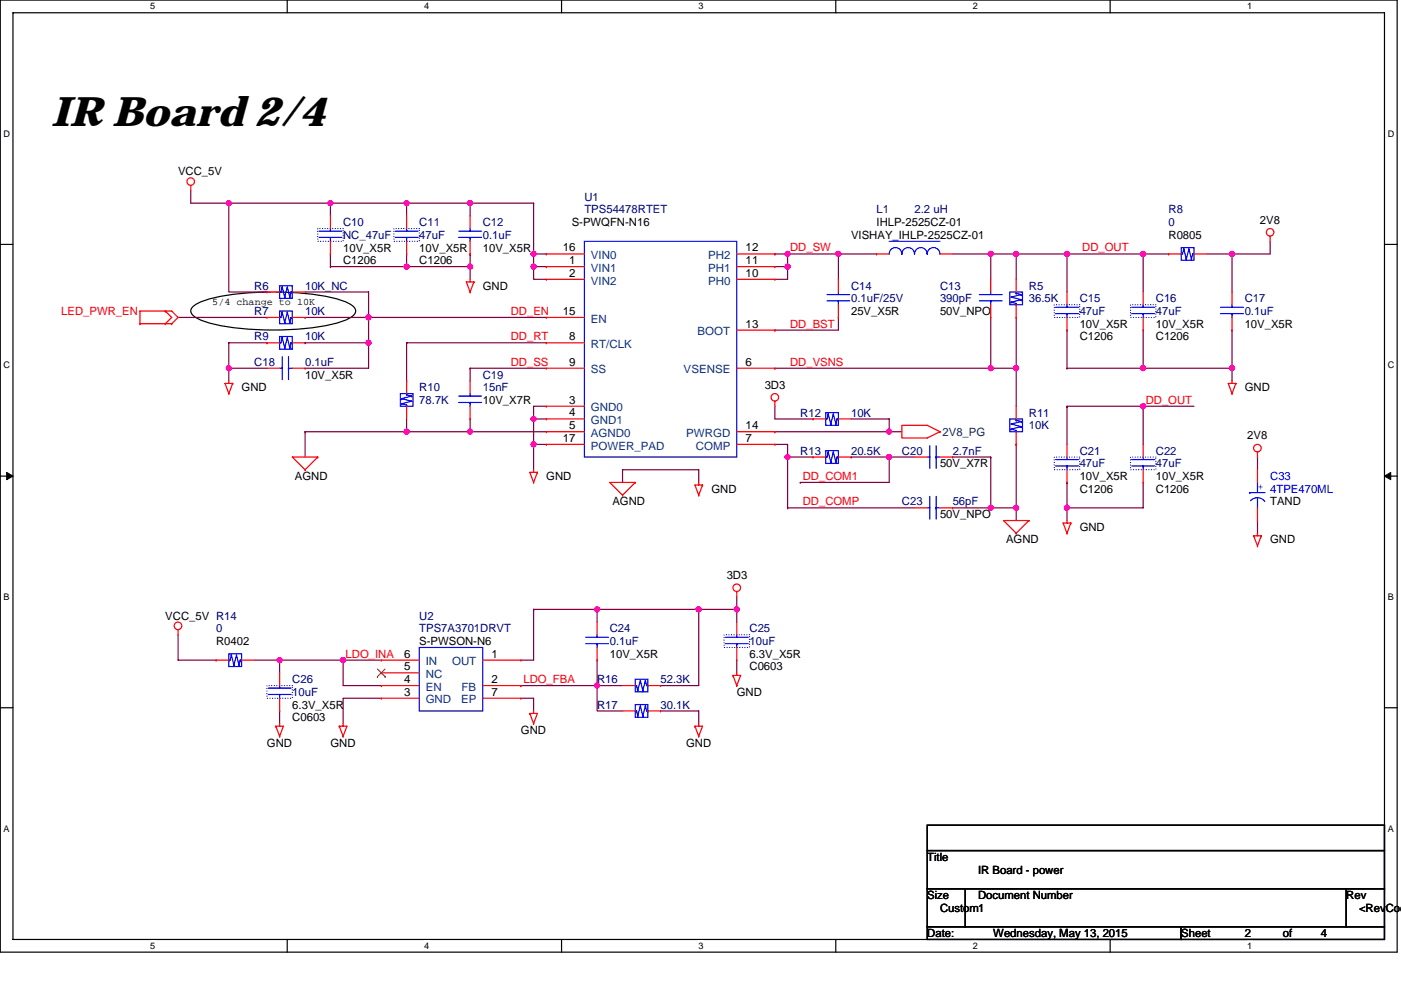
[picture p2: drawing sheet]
<svg xmlns="http://www.w3.org/2000/svg" width="297mm" height="210mm" viewBox="0 0 297 210" stroke-linecap="round" stroke-linejoin="round" font-family="sans-serif">
<path d="M.1 0h296.1v202h-296.1zM2.7 2.7h290.8v196.6h-290.8z" fill="none" stroke="#000" stroke-width=".25"/>
<g fill="#fff">
<path d="M31.8 .3h1.1v2.1h-1.1z"/>
<path d="M31.8 199.5h1.1v2.2h-1.1z"/>
</g>
<path d="M60.9 0v2.7M60.9 199.3v2.7" fill="none" stroke="#000" stroke-width=".25"/>
<g fill="#fff">
<path d="M90 .3h1v2.1h-1z"/>
<path d="M90 199.5h1v2.2h-1z"/>
</g>
<path d="M119.1 0v2.7M119.1 199.3v2.7" fill="none" stroke="#000" stroke-width=".25"/>
<g fill="#fff">
<path d="M148.1 .3h1.1v2.1h-1.1z"/>
<path d="M148.1 199.5h1.1v2.2h-1.1z"/>
</g>
<path d="M177.2 0v2.7M177.2 199.3v2.7" fill="none" stroke="#000" stroke-width=".25"/>
<g fill="#fff">
<path d="M206.3 .3h1v2.1h-1z"/>
<path d="M206.3 199.5h1v2.2h-1z"/>
</g>
<path d="M235.4 0v2.7M235.4 199.3v2.7" fill="none" stroke="#000" stroke-width=".25"/>
<g fill="#fff">
<path d="M264.4 .3h1.1v2.1h-1.1z"/>
<path d="M264.4 199.5h1.1v2.2h-1.1z"/>
<path d="M.7 27.3h1.4v2.1h-1.4z"/>
<path d="M294.2 27.3h1.4v2.1h-1.4z"/>
<path d="M.7 76.4h1.4v2.1h-1.4z"/>
<path d="M294.2 76.4h1.4v2.1h-1.4z"/>
</g>
<path d="M.1 51.8h2.6M293.5 51.8h2.7" fill="none" stroke="#000" stroke-width=".25"/>
<g fill="#fff">
<path d="M.7 125.5h1.3v2.2h-1.3z"/>
<path d="M294.2 125.5h1.3v2.2h-1.3z"/>
</g>
<path d="M.1 101h2.6M293.5 101h2.7" fill="none" stroke="#000" stroke-width=".25"/>
<path d="M1.4 100.2l1.3 .8-1.3 .7zM293.5 101l1.4-.8v1.5z" fill="#000" stroke="#000" stroke-width=".21"/>
<g fill="#fff">
<path d="M.7 174.7h1.3v2.1h-1.3z"/>
<path d="M294.2 174.7h1.3v2.1h-1.3z"/>
</g>
<path d="M40.9 65a13.1 13.1 0 0 1 6.1-2.2 64.2 64.2 0 0 1 24.6 .6 6.8 6.8 0 0 1 3.7 2.1 1.43 1.43 0 0 1-.9 1.8 26.8 26.8 0 0 1-10.6 2.5 56.8 56.8 0 0 1-20.6-1.7 4.7 4.7 0 0 1-2.6-1.7l-.2-.4zM.1 150.1h2.6M293.5 150.1h2.7M196.6 175h96.9v5.4h-96.9zM196.6 188.5h8.1v8.1h-8.1zM196.6 180.4h96.9v8.1h-96.9zM196.6 196.6h53.8v2.7h-53.8zM204.7 188.5h80.8v8.1h-80.8zM250.4 196.6h43.1v2.7h-43.1zM285.5 188.5h8v8.1h-8z" fill="none" stroke="#000" stroke-width=".25"/>
<g fill="none" stroke="#800040" stroke-width=".25">
<path d="M40.4 40.4v2.7h8.1M48.5 43.1v18.8h8.1M48.5 43.1h.1M48.5 43.1h21.6M70.1 53.9v2.7M70.1 56.6h.1M70.1 43.1v2.7M70.1 43.1h.1M70.1 56.6h16.1M70.1 43.1h16.1M86.2 53.9v2.7M86.2 56.6h13.5"/>
<path d="M86.2 43.1v2.7M86.2 43.1h13.5M99.7 53.9h.1M99.7 56.6v2.6M99.7 43.1h.1M99.7 43.1h13.4M99.7 43.1v2.7M99.7 53.9v2.7M113.1 53.9h2.7M113.1 56.6v2.6h2.7M113.1 56.6h.1M113.1 53.9v2.7"/>
<path d="M113.1 43.1h.1M113.1 56.6h2.7M113.1 43.1v10.8M164.3 53.9h.1M164.3 56.6h2.7M164.3 53.9h13.5M167 56.6v2.6h-2.7M167 53.9h.1M167 53.9v2.7M177.8 53.9v5.3M177.8 53.9h8M202 53.9h8.1"/>
<path d="M210.1 53.9v5.3M210.1 53.9h.1M210.1 53.9h37.7M215.5 53.9v5.3M215.5 53.9h.1M226.2 53.9v8M226.2 53.9h.1M242.4 53.9v8M242.4 53.9h.1M255.8 53.9h5.4M261.2 53.9v8M261.2 53.9h.1"/>
<path d="M269.3 51.2v2.7h-8.1M37.8 67.3h18.8M48.5 78.1h8.1M48.5 78.1h.1M48.5 78.1v2.7M56.6 72.7h-8.1v5.4M64.7 67.3h.1M64.7 61.9h13.4v5.4M64.7 72.7h.1M64.7 72.7h13.4M64.7 67.3h51.1M78.1 67.3h.1"/>
<path d="M78.1 67.3v5.4M78.1 72.7v5.4h-13.4M86.2 72.7v8.1M86.2 72.7h.1M86.2 72.7h29.6M99.7 78.1h.1M99.7 78.1v2.7M99.7 78.1h16.1M164.3 70h.1M164.3 78.1h.1M164.3 78.1h45.8M177.8 67.3v2.7h-13.5"/>
<path d="M210.1 67.3v10.8M210.1 78.1h5.4M215.5 78.1h.1M215.5 67.3v10.8M215.5 78.1v8.1M226.2 70v8.1M226.2 78.1h.1M226.2 78.1h16.2M242.4 70v8.1M242.4 78.1h18.8M261.2 70v8.1M261.2 78.1h.1"/>
<path d="M261.2 78.1v2.7M64.7 91.6h.1M64.7 91.6v5.3M64.7 91.6h21.5M86.2 88.9v2.7M86.2 91.6h13.5M99.7 88.9v2.7M99.7 91.6h.1M99.7 91.6h16.1M113.1 88.9v5.4M113.1 94.3h.1M113.1 88.9h.1"/>
<path d="M113.1 94.3v5.3M113.1 94.3h2.7M113.1 88.9h2.7M115.8 86.2h-2.7v2.7M164.3 91.6h.1M164.3 94.3h2.7v2.6M164.3 86.2v2.7h8.1M164.3 91.6h24.2M167 96.9h5.4M167 96.9h.1M167 96.9v10.8M180.4 96.9h.1"/>
<path d="M180.4 88.9h8.1v2.7M180.4 96.9h8.1M188.5 91.6h2.7M188.5 96.9v5.4h-18.8M188.5 96.9h5.4M202 96.9h8.1M210.1 96.9h.1M210.1 96.9v10.8M215.5 94.3h.1M215.5 94.3v13.4M226.2 86.2v8.1M226.2 86.2h.1"/>
<path d="M226.2 86.2h16.2M242.4 86.2h.1M242.4 86.2h10.8M242.4 86.2v8.1M266.6 96.9v2.7M132 102.3v-2.7h16.1v2.7M167 107.7h.1M167 107.7h26.9M169.7 102.3h.1M202 107.7h8.1M210.1 107.7h5.4M215.5 107.7v2.7"/>
<path d="M226.2 102.3h.1M226.2 107.7v2.7M226.2 102.3v5.4M242.4 102.3v5.4h-16.2M266.6 113.1h.1M266.6 110.4v2.7M37.8 134.6v5.4h8M113.1 129.2v10.8h-2.7M113.1 129.2h.1M113.1 129.2h13.5M126.6 129.2h21.5M126.6 129.2v2.8"/>
<path d="M148.1 129.2v16.2h-8M148.1 129.2h.1M148.1 129.2h8.1M156.2 126.6v2.6M156.2 129.2v2.8M53.9 140h5.4M59.3 140h.1M59.3 140v2.7M59.3 150.8v2.7M59.3 140h21.5M72.7 140v5.4h8.1M72.7 140h.1"/>
<path d="M80.8 148.1h-8.1v5.4M110.4 145.4h.1M110.4 148.1h2.7v2.7M110.4 145.4h16.2M126.6 140v5.4M126.6 145.4v5.4h5.4M126.6 145.4h5.4M140.1 150.8h8v2.7M156.2 140v2.7"/>
</g>
<g fill="#f0f" stroke="#f0f" stroke-width=".25">
<circle cx="188.5" cy="91.5" r=".53"/>
<circle cx="188.5" cy="96.9" r=".52"/>
<circle cx="210.1" cy="107.7" r=".53"/>
<circle cx="86.2" cy="91.5" r=".53"/>
<circle cx="113.1" cy="56.5" r=".52"/>
<circle cx="167" cy="56.5" r=".52"/>
<circle cx="177.7" cy="53.8" r=".53"/>
<circle cx="167" cy="53.8" r=".53"/>
<circle cx="215.4" cy="78.1" r=".53"/>
<circle cx="226.2" cy="53.8" r=".53"/>
<circle cx="215.4" cy="53.8" r=".53"/>
<circle cx="210.1" cy="53.8" r=".53"/>
<circle cx="215.4" cy="107.7" r=".53"/>
<circle cx="210.1" cy="78.1" r=".53"/>
<circle cx="113.1" cy="94.2" r=".53"/>
<circle cx="113.1" cy="88.9" r=".53"/>
<circle cx="167" cy="96.9" r=".52"/>
<circle cx="126.6" cy="129.2" r=".53"/>
<circle cx="126.6" cy="145.4" r=".53"/>
<circle cx="72.7" cy="140" r=".53"/>
<circle cx="59.3" cy="140" r=".53"/>
<circle cx="113.1" cy="53.8" r=".53"/>
<circle cx="99.7" cy="91.5" r=".53"/>
<circle cx="242.4" cy="53.8" r=".53"/>
<circle cx="242.4" cy="78.1" r=".53"/>
<circle cx="261.2" cy="78.1" r=".53"/>
<circle cx="261.2" cy="53.8" r=".53"/>
<circle cx="99.7" cy="56.5" r=".52"/>
<circle cx="86.2" cy="56.5" r=".52"/>
<circle cx="99.7" cy="43.1" r=".52"/>
<circle cx="86.2" cy="43.1" r=".52"/>
<circle cx="70" cy="43.1" r=".52"/>
<circle cx="78.1" cy="67.3" r=".53"/>
<circle cx="78.1" cy="72.7" r=".53"/>
<circle cx="48.5" cy="43.1" r=".52"/>
<circle cx="48.5" cy="78.1" r=".53"/>
<circle cx="226.2" cy="107.7" r=".53"/>
<circle cx="242.4" cy="86.2" r=".53"/>
<circle cx="156.2" cy="129.2" r=".53"/>
<circle cx="148.1" cy="129.2" r=".53"/>
</g>
<g fill="none" stroke="#f00" stroke-width=".25">
<path d="M40.4 39.3v1.1M70.1 45.8v2.7M70.1 53.9h.1M70.1 51.2v2.7M86.2 45.8v2.7M86.2 53.9h.1M86.2 51.2v2.7M99.7 59.2v.6M99.7 45.8v2.7M99.7 53.9h.1M99.7 51.2v2.7M100.5 59.8h-1.6l.8 2.1"/>
<path d="M100.5 59.8h.1M100.5 59.8l-.8 2.1M115.8 53.9h.1M115.8 56.6h.1M115.8 59.2h.1M115.8 53.9h8.1M115.8 56.6h8.1M115.8 59.2h8.1M156.2 53.9h8.1M156.2 56.6h8.1M156.2 59.2h8.1M164.3 59.2h.1"/>
<path d="M164.3 56.6h.1M164.3 53.9h.1M177.8 59.2v2.7M185.8 53.9h.1M185.8 53.9h2.7M199.3 53.9h2.7M210.1 59.2v2.7M215.5 59.2v2.7M247.8 53.9h.1M247.8 53.9h2.6M253.2 53.9h2.6M269.3 50.1v1.1"/>
<path d="M29.7 68.7v-2.7h6.7l1.4 1.3-1.4 1.4M29.7 68.7h6.7M29.7 68.7h.1M35 66h.1M35 68.7h.1M35 66l1.4 1.3-1.4 1.4M36.4 68.7h.1M56.6 78.1h2.7M56.6 67.3h.1M56.6 72.7h.1M56.6 61.9h.1M56.6 72.7h2.7"/>
<path d="M56.6 67.3h2.7M56.6 61.9h2.7M62 67.3h2.7M62 72.7h2.7M62 61.9h2.7M62 78.1h2.7M64.7 78.1h.1M99.7 61.9h.1M115.8 72.7h.1M115.8 78.1h.1M115.8 67.3h.1M115.8 78.1h8.1"/>
<path d="M115.8 72.7h8.1M115.8 67.3h8.1M156.2 78.1h8.1M156.2 70h8.1M164.3 78.1h.1M164.3 70h.1M177.8 67.3h.1M177.8 64.6v2.7M210.1 67.3h.1M210.1 64.6v2.7M215.5 67.3h.1M215.5 64.6v2.7"/>
<path d="M226.2 61.9v2.7M226.2 70h.1M226.2 67.3v2.7M242.4 61.9v2.7M242.4 70h.1M242.4 67.3v2.7M261.2 61.9v2.7M261.2 70h.1M261.2 67.3v2.7M48.5 80.8v.5M48.5 83.5h.1M49.3 81.3h-1.6l.8 2.2"/>
<path d="M49.3 81.3h.1M49.3 81.3l-.8 2.2M64.7 99.6h.1M67.4 96.9h-5.4l2.7 2.7M67.4 96.9h.1M67.4 96.9l-2.7 2.7M86.2 86.2v2.7M86.2 80.8h.1M86.2 80.8v2.7M99.7 80.8v2.7M99.7 88.9h.1M99.7 86.2v2.7"/>
<path d="M113.1 99.6v.6M115.8 86.2h.1M115.8 88.9h.1M115.8 91.6h.1M115.8 94.3h.1M115.8 86.2h8.1M115.8 88.9h8.1M115.8 91.6h8.1M115.8 94.3h8.1M156.2 91.6h8.1M156.2 94.3h8.1M164.3 85.1v1.1"/>
<path d="M164.3 94.3h.1M164.3 91.6h.1M172.4 96.9h.1M172.4 88.9h.1M172.4 88.9h2.7M172.4 96.9h2.7M177.8 96.9h2.6M177.8 88.9h2.6M191.2 90.2h5.4l2.7 1.4-2.7 1.3h-5.4zM193.9 96.9h2.7M199.3 91.6h.1M199.3 96.9h2.7"/>
<path d="M202 96.9h.1M215.5 86.2v2.7M215.5 94.3h.1M215.5 91.6v2.7M226.2 94.3v2.6M226.2 99.6v2.7M242.4 94.3v2.6M242.4 99.6v2.7M261.2 80.8v.5M261.2 83.5h.1M262 81.3h-1.6l.8 2.2M262 81.3h.1"/>
<path d="M262 81.3l-.8 2.2M266.6 95.9v1M266.6 99.6v2.7M113.1 102.3h.1M113.9 100.2h-1.6l.8 2.1M113.9 100.2h.1M113.9 100.2l-.8 2.1M132 105h.1M134.7 102.3h-5.4l2.7 2.7M134.7 102.3h.1M134.7 102.3l-2.7 2.7M148.1 102.3v.6"/>
<path d="M148.1 105h.1M148.9 102.9h-1.6l.8 2.1M148.9 102.9h.1M148.9 102.9l-.8 2.1M193.9 107.7h2.7M199.3 107.7h2.7M202 107.7h.1M215.5 113.1h.1M218.1 110.4h-5.3l2.7 2.7M218.1 110.4h.1M218.1 110.4l-2.6 2.7M226.2 110.4v.5"/>
<path d="M226.2 113.1h.1M226.2 102.3h.1M227 110.9h-1.6l.8 2.2M227 110.9h.1M227 110.9l-.8 2.2M242.4 102.3h.1M266.6 113.1v.5M266.6 115.8h.1M266.6 110.4h.1M266.6 107.7v2.7M267.4 113.6h-1.6l.8 2.2M267.4 113.6h.1"/>
<path d="M267.4 113.6l-.8 2.2M37.8 133.6v1M126.6 132v2.6M126.6 137.3v2.7M156.2 125.5v1.1M156.2 132v2.6M156.2 137.3v2.7M45.8 140h.1M45.8 140h2.7M51.2 140h2.7M58.5 154h1.6l-.8 2.2M58.5 154h.1"/>
<path d="M58.5 154l.8 2.2M59.3 153.5v.5M59.3 156.2h.1M59.3 142.7v2.7M59.3 150.8h.1M59.3 148.1v2.7M71.9 154h1.7l-.9 2.2M71.9 154h.1M71.9 154l.8 2.2M72.7 153.5v.5M72.7 156.2h.1M80.8 140h.1"/>
<path d="M80.8 148.1h.1M80.8 145.4h.1M80.8 142.7h.1M80.8 145.4h8.1M80.8 140h8.1M80.8 148.1h8.1M80.8 142.7h8.1M102.4 145.4h8M102.4 140h8M102.4 148.1h8M110.4 140h.1M110.4 148.1h.1"/>
<path d="M110.4 145.4h.1M112.3 151.3h1.6l-.8 2.2M112.3 151.3h.1M112.3 151.3l.8 2.2M113.1 150.8v.5M113.1 153.5h.1M126.6 140h.1M132 145.4h2.7M132 150.8h2.7M137.4 145.4h2.7M137.4 150.8h2.7M140.1 145.4h.1"/>
<path d="M140.1 150.8h.1M147.3 154h1.6l-.8 2.2M147.3 154h.1M147.3 154l.8 2.2M148.1 153.5v.5M148.1 156.2h.1M155.4 143.3h1.6l-.8 2.1M155.4 143.3h.1M155.4 143.3l.8 2.1M156.2 142.7v.6M156.2 145.4h.1M156.2 140h.1"/>
<circle cx="40.4" cy="38.5" r=".8"/>
<circle cx="269.3" cy="49.3" r=".8"/>
<circle cx="164.3" cy="84.3" r=".8"/>
<circle cx="266.6" cy="95" r=".8"/>
<circle cx="37.7" cy="132.7" r=".8"/>
<circle cx="156.2" cy="124.7" r=".8"/>
</g>
<g fill="none" stroke="#00f" stroke-width=".25">
<path d="M67.6 50.4h4.9M67.6 49h4.9M70.1 48.5v.5M70.1 50.4h.1M70.1 50.4v.8M83.8 50.4h4.8M83.8 49h4.8M86.2 48.5v.5M86.2 50.4h.1M86.2 50.4v.8M97.3 50.4h4.8M97.3 49h4.8"/>
<path d="M99.7 48.5v.5M99.7 50.4h.1M99.7 50.4v.8M123.9 51.2h32.3v45.7h-32.3zM188.5 51.2h10.8M188.5 53.8a1.31 1.31 0 0 1 1.3-1.3h.1a1.34 1.34 0 0 1 1.3 1.4v-.1M191.2 53.8a1.33 1.33 0 0 1 1.4-1.3h-.1a1.33 1.33 0 0 1 1.4 1.4v-.1a1.33 1.33 0 0 1 1.4-1.3h-.1a1.33 1.33 0 0 1 1.4 1.4 1.34 1.34 0 0 1 1.3-1.4 1.34 1.34 0 0 1 1.4 1.4v-.1M250.4 52.5h2.8v2.7h-2.8zM250.4 53.9h.1M251 52.8h.1M251 52.8l-.3 1.1h-.3M251 52.8l.5 2.1"/>
<path d="M251.5 54.9h.1M251.5 54.9l.6-2.1 .5 2.1M252.6 54.9h.1M252.9 53.9h.1M252.9 53.9h.3M252.9 53.9l-.3 1M59.3 78.1h.5M59.3 67.3h.1M59.3 72.7h.1M59.3 61.9h.1M59.3 66h2.7v2.7h-2.7zM59.3 71.4h2.7v2.7h-2.7z"/>
<path d="M59.3 60.6h2.7v2.7h-2.7zM59.8 75.7v4.8M59.8 66.3h.1M59.8 71.6h.1M59.8 60.9h.1M59.8 66.3l-.2 1h-.3M59.8 66.3l.6 2.1M59.8 71.6l-.2 1.1h-.3M59.8 71.6l.6 2.2M59.8 60.9l-.2 1h-.3M59.8 60.9l.6 2.1M60.4 68.4h.1"/>
<path d="M60.4 73.8h.1M60.4 63h.1M60.4 68.4l.5-2.1 .5 2.1M60.4 73.8l.5-2.2 .5 2.2M60.4 63l.5-2.1 .5 2.1M61.2 75.7v4.8M61.2 78.1h.1M61.2 78.1h.8M61.4 68.4h.1M61.4 73.8h.1M61.4 63h.1M61.7 67.3h.1"/>
<path d="M61.7 67.3h.3M61.7 72.7h.1M61.7 72.7h.3M61.7 61.9h.1M61.7 61.9h.3M61.7 67.3l-.3 1.1M61.7 72.7l-.3 1.1M61.7 61.9l-.3 1.1M175.3 63.8h4.9M175.3 62.5h4.9M177.8 61.9v.6M177.8 63.8h.1"/>
<path d="M177.8 63.8v.8M207.6 63.8h4.9M207.6 62.5h4.9M210.1 61.9v.6M210.1 63.8h.1M210.1 63.8v.8M214.1 61.9h2.7v2.7h-2.7zM214.4 64.1h.1M214.4 64.1l1.1 .3v.2M215.5 62.2h.1M215.5 61.9v.3M215.5 64.6h.1"/>
<path d="M215.5 62.2l1 .3M216.5 62.5h.1M216.5 63.6h.1M216.5 62.5l-2.1 .5 2.1 .6M216.5 63.6l-2.1 .5M223.8 66.5h4.8M223.8 65.2h4.8M226.2 64.6v.6M226.2 66.5h.1M226.2 66.5v.8M239.9 66.5h4.9M239.9 65.2h4.9"/>
<path d="M242.4 64.6v.6M242.4 66.5h.1M242.4 66.5v.8M258.8 66.5h4.8M258.8 65.2h4.8M261.2 64.6v.6M261.2 66.5h.1M261.2 66.5v.8M84.9 83.5h2.7v2.7h-2.7zM85.1 85.6h.1M85.1 84.6h.1M85.1 84.6l2.2 .5-2.2 .5"/>
<path d="M85.1 85.6l1.1 .3M86.2 85.9h.1M86.2 85.9v.3M86.2 83.5h.1M86.2 83.5v.3l1.1 .2M87.3 84h.1M87.3 84l-2.2 .6M97.3 85.4h4.8M97.3 84h4.8M99.7 83.5v.5M99.7 85.4h.1M99.7 85.4v.8"/>
<path d="M175.1 95.6h2.7v2.7h-2.7zM175.1 87.5h2.7v2.7h-2.7zM175.1 96.9h.1M175.1 88.9h.1M175.6 95.9h.1M175.6 87.8h.1M175.6 95.9l-.3 1h-.2M175.6 95.9l.5 2.1M175.6 87.8l-.3 1.1h-.2M175.6 87.8l.5 2.1M176.1 98h.1M176.1 89.9h.1"/>
<path d="M176.1 98l.6-2.1 .5 2.1M176.1 89.9l.6-2.1 .5 2.1M177.2 98h.1M177.2 89.9h.1M177.5 96.9h.1M177.5 96.9h.3M177.5 88.9h.1M177.5 88.9h.3M177.5 96.9l-.3 1.1M177.5 88.9l-.3 1M196.6 96.9h.5M197.1 94.5v4.9"/>
<path d="M198.5 94.5v4.9M198.5 96.9h.1M198.5 96.9h.8M214.1 88.9h2.7v2.7h-2.7zM214.4 91h.1M214.4 91l1.1 .3v.3M215.5 89.1h.1M215.5 88.9v.2M215.5 91.6h.1M215.5 89.1l1 .3M216.5 89.4h.1M216.5 90.5h.1"/>
<path d="M216.5 89.4l-2.1 .5 2.1 .6M216.5 90.5l-2.1 .5M223.8 98.8h4.8M223.8 97.5h4.8M226.2 96.9v.6M226.2 98.8h.1M226.2 98.8v.8M239.9 98.8h4.9M239.9 97.5h4.9M242.4 96.9v.6M242.4 98.8h.1M242.4 98.8v.8"/>
<path d="M196.6 107.7h.5M197.1 105.3v4.8M198.5 105.3v4.8M198.5 107.7h.1M198.5 107.7h.8M265 104.5h.1M265 104.5h3.2M266.6 105.6a1.88 1.88 0 0 0-1.4 .6M266.6 105.6l1 .3 .6 .5M266.6 107.7h.1M266.6 102.3v2.2M266.6 105.6v2.1"/>
<path d="M48.5 138.7h2.7v2.7h-2.7zM49.1 138.9h.1M49.1 138.9l-.3 1.1h-.3M49.1 138.9l.5 2.2M88.9 137.3h13.5v13.5h-13.5zM124.2 136.5h4.8M124.2 135.2h4.8M126.6 134.6v.6M126.6 136.5h.1M126.6 136.5v.8M153.8 136.5h4.8M153.8 135.2h4.8"/>
<path d="M156.2 134.6v.6M156.2 136.5h.1M156.2 136.5v.8M48.5 140h.1M49.6 141.1h.1M49.6 141.1l.5-2.2 .6 2.2M50.7 141.1h.1M50.9 140h.1M50.9 140h.3M50.9 140l-.2 1.1M56.9 147.3h4.8M56.9 145.9h4.8"/>
<path d="M59.3 145.4v.5M59.3 147.3h.1M59.3 147.3v.8M134.7 144.1h2.7v2.6h-2.7zM134.7 149.4h2.7v2.7h-2.7zM134.7 145.4h.3M134.7 150.8h.3M135 145.4h.1M135 150.8h.1M135 145.4l.2 1.1M135 150.8l.2 1.1M135.2 146.5h.1"/>
<path d="M135.2 151.9h.1M135.2 146.5l.6-2.2 .5 2.2M135.2 151.9l.6-2.2 .5 2.2M136.3 146.5h.1M136.3 151.9h.1M136.8 144.3h.1M136.8 149.7h.1M136.8 144.3l.3 1.1h.3M136.8 144.3l-.5 2.2M136.8 149.7l.3 1.1h.3M136.8 149.7l-.5 2.2M137.4 145.4h.1"/>
<path d="M137.4 150.8h.1"/>
</g>
<path d="M67.4 48.5h5.3v2.7h-5.3zM83.5 48.5h5.4v2.7h-5.4zM223.5 64.6h5.4v2.7h-5.4zM239.7 64.6h5.4v2.7h-5.4zM223.5 96.9h5.4v2.7h-5.4zM239.7 96.9h5.4v2.7h-5.4zM153.5 134.6h5.4v2.7h-5.4zM56.6 145.4h5.4v2.7h-5.4z" fill="none" stroke="#00f" stroke-width=".25" stroke-dasharray="0 .5"/>
<path d="M80 143.5h.1M80 141.9l1.7 1.6M81.6 141.9l-1.6 1.6M81.7 143.5h.1" fill="none" stroke="#804000" stroke-width=".21"/>
<text font-size="8.6" x="10.8" y="26.8">IR Board 2/4</text>
<g font-size="2.4">
<text x="37.8" y="37.2">VCC_5V</text>
<text x="121.2" y="48">S-PWQFN-N16</text>
<text x="185.8" y="48">IHLP-2525CZ-01</text>
<text x="267.1" y="47.4">2V8</text>
<text x="72.7" y="53.4">10V_X5R</text>
<text x="88.9" y="53.4">10V_X5R</text>
<text x="102.4" y="53.4">10V_X5R</text>
<text x="119.3" y="53.3">16</text>
<text x="158.1" y="53.3">12</text>
<text x="180.4" y="50.7">VISHAY_IHLP-2525CZ-01</text>
<text x="247.8" y="50.7">R0805</text>
<text x="72.7" y="56">C1206</text>
<text x="88.9" y="56">C1206</text>
<text x="120.7" y="56">1</text>
<text x="120.7" y="58.7">2</text>
<text x="158.1" y="58.7">10</text>
<text x="158.1" y="56">11</text>
<text x="102.4" y="61.4">GND</text>
<text x="119.3" y="66.8">15</text>
<text x="158.1" y="69.5">13</text>
<text x="180.4" y="66.8">25V_X5R</text>
<text x="199.3" y="66.8">50V_NPO</text>
<text x="228.9" y="69.5">10V_X5R</text>
<text x="245.1" y="69.5">10V_X5R</text>
<text x="263.9" y="69.5">10V_X5R</text>
<text x="120.7" y="72.2">8</text>
<text x="120.7" y="77.6">9</text>
<text x="158.1" y="77.6">6</text>
<text x="228.9" y="72.2">C1206</text>
<text x="245.1" y="72.2">C1206</text>
<text x="51.2" y="83">GND</text>
<text x="64.7" y="80.3">10V_X5R</text>
<text x="162.1" y="82.4">3D3</text>
<text x="263.9" y="83">GND</text>
<text x="102.4" y="85.7">10V_X7R</text>
<text x="120.7" y="85.6">3</text>
<text x="120.7" y="88.3">4</text>
<text x="119.3" y="93.7">17</text>
<text x="120.7" y="91">5</text>
<text x="158.1" y="93.7">7</text>
<text x="158.1" y="91">14</text>
<text x="264.5" y="93.2">2V8</text>
<text x="62.5" y="101.8">AGND</text>
<text x="115.8" y="101.8">GND</text>
<text x="199.3" y="99.1">50V_X7R</text>
<text x="228.9" y="101.8">10V_X5R</text>
<text x="245.1" y="101.8">10V_X5R</text>
<text x="129.8" y="107.2">AGND</text>
<text x="150.8" y="104.5">GND</text>
<text x="228.9" y="104.5">C1206</text>
<text x="245.1" y="104.5">C1206</text>
<text x="269.3" y="107.2">TAND</text>
<text x="199.3" y="109.9">50V_NPO</text>
<text x="228.9" y="112.6">GND</text>
<text x="213.3" y="115.3">AGND</text>
<text x="269.3" y="115.3">GND</text>
<text x="154.1" y="122.8">3D3</text>
<text x="35" y="131.4">VCC_5V R14</text>
<text x="45.8" y="136.8">R0402</text>
<text x="88.9" y="136.8">S-PWSON-N6</text>
<text x="85.7" y="139.5">6</text>
<text x="85.7" y="142.2">5</text>
<text x="104.2" y="139.5">1</text>
<text x="129.3" y="139.5">10V_X5R</text>
<text x="158.9" y="142.2">C0603</text>
<text x="158.9" y="139.5">6.3V_X5R</text>
<text x="85.7" y="147.6">3</text>
<text x="85.7" y="144.9">4</text>
<text x="104.2" y="147.6">7</text>
<text x="104.2" y="144.9">2</text>
<text x="156.2" y="147.6">GND</text>
<text x="62" y="153">C0603</text>
<text x="62" y="150.3">6.3V_X5R</text>
<text x="110.4" y="155.7">GND</text>
<text x="56.6" y="158.3">GND</text>
<text x="70.1" y="158.3">GND</text>
<text x="145.5" y="158.3">GND</text>
<text x="196.6" y="182.6">Title</text>
<text x="207.4" y="185.3">IR Board - power</text>
<text x="196.6" y="190.7">Size</text>
<text x="207.4" y="190.7">Document Number</text>
<text x="285.4" y="190.7">Rev</text>
<text x="199.3" y="193.4">Custom1</text>
<text x="288.1" y="193.4">&lt;RevCo</text>
<text x="296.9" y="193.4">d</text>
<text x="196.6" y="198.7">Date:</text>
<text x="210.6" y="198.7">Wednesday, May 13, 2015</text>
<text x="250.4" y="198.7">Sheet</text>
<text x="263.9" y="198.7">2</text>
<text x="272" y="198.7">of</text>
<text x="280.1" y="198.7">4</text>
</g>
<g font-size="2.4" fill="#000080">
<text x="72.7" y="48">C10</text>
<text x="88.9" y="48">C11</text>
<text x="102.4" y="48">C12</text>
<text x="123.9" y="42.6">U1</text>
<text x="123.9" y="45.3">TPS54478RTET</text>
<text x="185.8" y="45.3">L1</text>
<text x="193.9" y="45.3">2.2 uH</text>
<text x="247.8" y="45.3">R8</text>
<text x="247.8" y="48">0</text>
<text x="72.7" y="50.7">NC_47uF</text>
<text x="88.9" y="50.7">47uF</text>
<text x="102.4" y="50.7">0.1uF</text>
<text x="53.9" y="61.4">R6</text>
<text x="64.7" y="61.4">10K_NC</text>
<text x="180.4" y="61.4">C14</text>
<text x="180.4" y="64.1">0.1uF/25V</text>
<text x="199.3" y="61.4">C13</text>
<text x="199.3" y="64.1">390pF</text>
<text x="218.1" y="61.4">R5</text>
<text x="218.1" y="64.1">36.5K</text>
<text x="228.9" y="64.1">C15</text>
<text x="245.1" y="64.1">C16</text>
<text x="263.9" y="64.1">C17</text>
<text x="53.9" y="66.8">R7</text>
<text x="64.7" y="66.8">10K</text>
<text x="228.9" y="66.8">47uF</text>
<text x="245.1" y="66.8">47uF</text>
<text x="263.9" y="66.8">0.1uF</text>
<text x="53.9" y="77.6">C18</text>
<text x="53.9" y="72.2">R9</text>
<text x="64.7" y="77.6">0.1uF</text>
<text x="64.7" y="72.2">10K</text>
<text x="88.9" y="83">R10</text>
<text x="102.4" y="80.3">C19</text>
<text x="102.4" y="83">15nF</text>
<text x="88.9" y="85.7">78.7K</text>
<text x="169.7" y="88.3">R12</text>
<text x="180.4" y="88.3">10K</text>
<text x="218.1" y="88.3">R11</text>
<text x="218.1" y="91">10K</text>
<text x="169.7" y="96.4">R13</text>
<text x="180.4" y="96.4">20.5K</text>
<text x="191.2" y="96.4">C20</text>
<text x="202" y="96.4">2.7nF</text>
<text x="228.9" y="96.4">C21</text>
<text x="228.9" y="99.1">47uF</text>
<text x="245.1" y="96.4">C22</text>
<text x="245.1" y="99.1">47uF</text>
<text x="191.2" y="107.2">C23</text>
<text x="202" y="107.2">56pF</text>
<text x="88.9" y="131.4">U2</text>
<text x="45.8" y="134.1">0</text>
<text x="88.9" y="134.1">TPS7A3701DRVT</text>
<text x="129.3" y="134.1">C24</text>
<text x="129.3" y="136.8">0.1uF</text>
<text x="158.9" y="134.1">C25</text>
<text x="158.9" y="136.8">10uF</text>
<text x="62" y="144.9">C26</text>
<text x="62" y="147.6">10uF</text>
<text x="126.6" y="144.9">R16</text>
<text x="140.1" y="144.9">52.3K</text>
<text x="126.6" y="150.3">R17</text>
<text x="140.1" y="150.3">30.1K</text>
</g>
<g font-size="2.4" fill="#f00">
<text x="167.5" y="53.3">DD_SW</text>
<text x="229.4" y="53.3">DD_OUT</text>
<text x="13" y="66.8">LED_PWR_EN</text>
<text x="108.3" y="66.8">DD_EN</text>
<text x="167.5" y="69.5">DD_BST</text>
<text x="108.3" y="72.2">DD_RT</text>
<text x="108.3" y="77.6">DD_SS</text>
<text x="167.5" y="77.6">DD_VSNS</text>
<text x="242.9" y="85.6">DD_OUT</text>
<text x="170.2" y="101.8">DD_COM1</text>
<text x="170.2" y="107.2">DD_COMP</text>
<text x="73.3" y="139.5">LDO_INA</text>
<text x="111" y="144.9">LDO_FBA</text>
</g>
<g font-size="2.4" fill="#004080">
<text x="125.3" y="55">VIN0</text>
<text x="125.3" y="57.7">VIN1</text>
<text x="150.1" y="57.7">PH1</text>
<text x="150.1" y="55">PH2</text>
<text x="125.3" y="60.3">VIN2</text>
<text x="150.1" y="60.3">PH0</text>
<text x="125.3" y="68.4">EN</text>
<text x="147.9" y="71.1">BOOT</text>
<text x="125.3" y="73.8">RT/CLK</text>
<text x="125.3" y="79.2">SS</text>
<text x="144.9" y="79.2">VSENSE</text>
<text x="125.3" y="87.3">GND0</text>
<text x="125.3" y="90">GND1</text>
<text x="125.3" y="92.7">AGND0</text>
<text x="125.3" y="95.4">POWER_PAD</text>
<text x="145.5" y="92.7">PWRGD</text>
<text x="147.5" y="95.4">COMP</text>
<text x="90.3" y="141.1">IN</text>
<text x="90.3" y="143.8">NC</text>
<text x="95.8" y="141.1">OUT</text>
<text x="90.3" y="149.2">GND</text>
<text x="90.3" y="146.5">EN</text>
<text x="97.7" y="149.2">EP</text>
<text x="97.9" y="146.5">FB</text>
</g>
<text font-size="2.4" fill="#004040" x="199.8" y="92.4">2V8_PG</text>
<g font-size="2.4" fill="#00f">
<text x="269.3" y="101.8">C33</text>
<text x="266.6" y="104">+ 4TPE470ML</text>
</g>
<text font-size="2.1" x="45" y="64.7">5/4 change to 10K</text>
<g font-size="1.9">
<text x="31.8" y="2">5</text>
<text x="90" y="2">4</text>
<text x="148.1" y="2">3</text>
<text x="206.3" y="2">2</text>
<text x="264.4" y="2">1</text>
<text x=".7" y="29">D</text>
<text x="294.2" y="29">D</text>
<text x=".7" y="78.1">C</text>
<text x="294.2" y="78.1">C</text>
<text x=".7" y="127.3">B</text>
<text x="294.2" y="127.3">B</text>
<text x=".7" y="176.4">A</text>
<text x="294.2" y="176.4">A</text>
<text x="31.8" y="201.3">5</text>
<text x="90" y="201.3">4</text>
<text x="148.1" y="201.3">3</text>
<text x="206.3" y="201.3">2</text>
<text x="264.4" y="201.3">1</text>
</g>
</svg>
